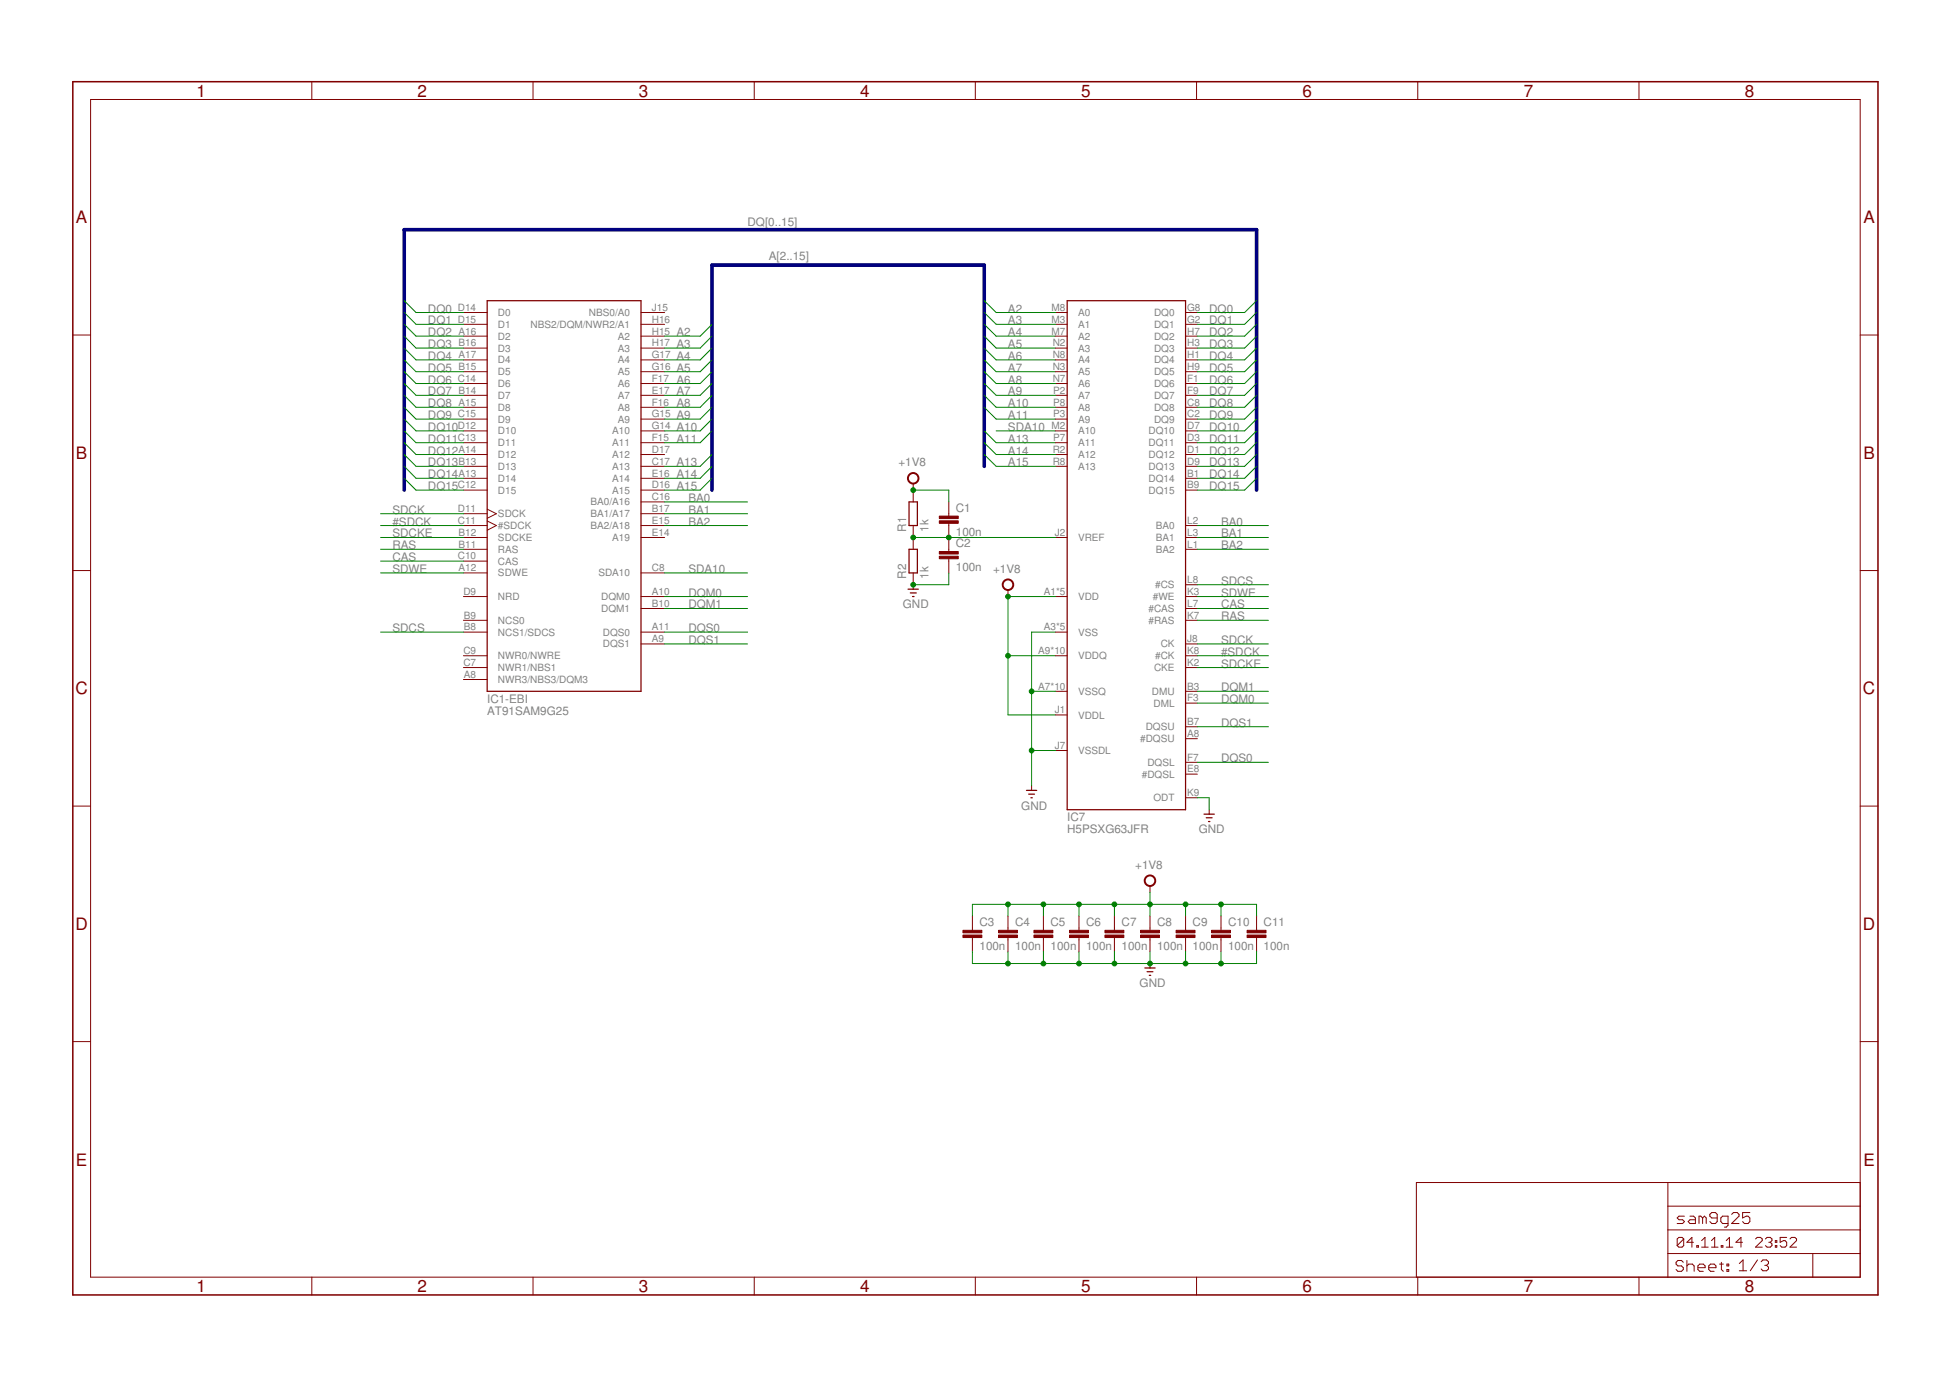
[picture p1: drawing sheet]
<svg xmlns="http://www.w3.org/2000/svg" width="297mm" height="210mm" viewBox="0 0 297 210" stroke-linecap="round" stroke-linejoin="round" font-family="sans-serif">
<g fill="none" stroke="#800000" stroke-width=".15">
<path d="M13.8 15.2h269.6v179.3h-269.6zM47.5 12.4v2.8M81.2 12.4v2.8M114.9 12.4v2.8M148.6 12.4v2.8M182.3 12.4v2.8M216 12.4v2.8M249.7 12.4v2.8M11.1 51h2.7M70.6 49.4h3.6M70.6 47.6h3.6M70.6 51.2h3.6"/>
<path d="M70.6 53h3.6M70.6 54.8h3.6M70.6 56.6h3.6M70.6 58.4h3.6M97.6 49.4h3.6M97.6 47.6h3.6M97.6 51.2h3.6M97.6 53h3.6M97.6 54.8h3.6M97.6 56.6h3.6M97.6 58.4h3.6M160.7 49.4h1.9"/>
<path d="M160.7 47.6h1.9M160.7 51.2h1.9M160.7 53h1.9M160.7 54.8h1.9M160.7 56.6h1.9M160.7 58.4h1.9M180.6 49.4h1.8M180.6 47.6h1.8M180.6 51.2h1.8M180.6 53h1.8M180.6 54.8h1.8M180.6 56.6h1.8"/>
<path d="M180.6 58.4h1.8M283.4 51h2.7M70.6 65.6h3.6M70.6 67.4h3.6M70.6 69.2h3.6M70.6 71h3.6M70.6 72.9h3.6M70.6 74.7h3.6M70.6 60.2h3.6M70.6 62h3.6M70.6 63.8h3.6M70.6 78.3h3.6"/>
<path d="M74.2 77.6l1.4 .7-1.4 .7M74.2 79.4l1.4 .7-1.4 .7M97.6 65.6h3.6M97.6 67.4h3.6M97.6 69.2h3.6M97.6 71h3.6M97.6 72.9h3.6M97.6 74.7h3.6M97.6 60.2h3.6M97.6 62h3.6M97.6 63.8h3.6M97.6 78.3h3.6"/>
<path d="M97.6 76.5h3.6M139.1 73.6v2.9M144.5 76.5v2.1M144.5 79.7v4.3M160.7 65.6h1.9M160.7 67.4h1.9M160.7 69.2h1.9M160.7 71h1.9M160.7 60.2h1.9M160.7 62h1.9M160.7 63.8h1.9M180.6 65.6h1.8"/>
<path d="M180.6 67.4h1.8M180.6 69.2h1.8M180.6 71h1.8M180.6 72.9h1.8M180.6 74.7h1.8M180.6 60.2h1.8M180.6 62h1.8M180.6 63.8h1.8M11.1 86.9h2.7M70.6 99.9h3.6M70.6 80.1h3.6M70.6 81.9h3.6"/>
<path d="M70.6 85.5h3.6M70.6 94.5h3.6M70.6 96.3h3.6M70.6 90.9h3.6M70.6 83.7h3.6M70.6 87.3h3.6M97.6 80.1h3.6M97.6 81.9h3.6M97.6 96.3h3.6M97.6 90.9h3.6M97.6 87.3h3.6M97.6 92.7h3.6"/>
<path d="M97.6 98.1h3.6M139.1 80.1v3.6M139.1 87.3v2.4M144.5 85.1v2.2M153.5 89.9v1M160.7 99.9h1.9M160.7 81.9h1.9M160.7 96.3h1.9M160.7 90.9h1.9M180.6 99.9h1.8M180.6 80.1h1.8M180.6 81.9h1.8"/>
<path d="M180.6 94.5h1.8M180.6 90.9h1.8M180.6 83.7h1.8M180.6 92.7h1.8M180.6 98.1h1.8M180.6 89.1h1.8M283.4 86.9h2.7M70.6 101.7h3.6M70.6 103.5h3.6M157.1 119.7v.7M160.7 105.3h1.9M160.7 108.9h1.9"/>
<path d="M160.7 114.3h1.9M180.6 101.7h1.8M180.6 105.3h1.8M180.6 107.1h1.8M180.6 110.7h1.8M180.6 112.5h1.8M180.6 117.9h1.8M180.6 116.1h1.8M11.1 122.8h2.7M148.1 139.6v2.1M153.5 139.6v2.1M158.9 139.6v2.1"/>
<path d="M164.4 139.6v2.1M169.8 139.6v2.1M175.2 134.9v1.1M175.2 139.6v2.1M180.6 139.6v2.1M180.6 121.5h1.8M184.2 123.3v.7M186 139.6v2.1M191.4 139.6v2.1M283.4 122.8h2.7M11.1 158.7h2.7M148.1 142.8v2.2"/>
<path d="M153.5 142.8v2.2M158.9 142.8v2.2M164.4 142.8v2.2M169.8 142.8v2.2M175.2 142.8v2.2M175.2 146.8v.6M180.6 142.8v2.2M186 142.8v2.2M191.4 142.8v2.2M283.4 158.7h2.7M47.5 194.5v2.8M81.2 194.5v2.8"/>
<path d="M114.9 194.5v2.8M148.6 194.5v2.8M182.3 194.5v2.8M216 194.5v2.8M249.7 194.5v2.8M254.1 190.9h29.3M254.1 180.1v14.4M254.1 187.3h29.3M254.1 183.7h29.3M256.4 192.3l-.3-.3h-.5l-.3 .3v.3l.3 .2h.5l.3 .3v.3l-.3 .3h-.5l-.3-.3M256.5 188.7l-.3-.2h-.5l-.2 .2v1M256.5 188.7v1l-.3 .3h-.5l-.2-.3"/>
<path d="M256.5 188.7l-1 1M256.6 185.3h-.8l-.3 .2 .3 .3h.5l.3 .3-.3 .3h-.8M257 192.8l.2-.2h.6l.3 .2v.9M257 192v1.7M257.4 185.3h.6l.3 .2v.9h-.9l-.2-.3 .2-.3h.9M258 189.2h-1l.7-.7v1.5M258.5 189.7h.2v.3h-.2zM258.6 193.1h1.1v-.3l-.2-.2h-.6l-.3 .2v.6l.3 .3h.6M259.2 190h1M259.2 189l.5-.5v1.5M259.4 185.5l-.3-.2h-.3v1.1M259.4 185.5v.9"/>
<path d="M259.4 185.5l.2-.2 .3 .2v.9M260.3 193.1h1.1v-.3l-.3-.2h-.5l-.3 .2v.6l.3 .3h.5M260.7 190h1M260.7 189l.5-.5v1.5M261.6 185.5h-.8l-.3-.2v-.3l.3-.3h.5l.3 .3v1.1l-.3 .3h-.5l-.3-.3M261.9 192.6h.6M262.2 189.7h.2v.3h-.2zM262.2 192.3v1.1l.3 .3M263 190h.9M263 189l.4-.5v1.5M263.1 192.6h.2v.2h-.2zM263.1 193.4h.2v.3h-.2z"/>
<path d="M263.2 186.4h-.8l-.3-.3v-.6l.3-.2h.8v1.3l-.2 .3h-.3M263.8 185l.3-.3h.5l.3 .3v.3l-1.1 1.1h1.1M264.9 192.5l.6-.6v1.7M264.9 193.6h1.2M265.4 189.2h-1l.8-.7v1.5M266.6 184.7h-1.1v.8l.5-.2h.3l.3 .2v.6l-.3 .3h-.6l-.2-.3M267.4 188.7l.3-.2h.5l.2 .2v.3l-1 1h1M267.7 191.9l-1.1 1.7M268.3 192.2l.2-.3h.6l.3 .3v.3l-.3 .2M268.8 192.7h.3M268.9 188.7l.3-.2h.5l.2 .2v.3l-.2 .2M269.1 192.7l.3 .3v.3l-.3 .3h-.6l-.2-.3"/>
<path d="M269.4 189.2h.3M269.7 189.2l.2 .3v.2l-.2 .3h-.5l-.3-.3M270.4 189.7h.3v.3h-.3zM270.4 189h.3v.2h-.3zM272.2 188.5h-1v.7l.5-.2h.2l.3 .2v.5l-.3 .3h-.5l-.2-.3M272.7 188.7l.2-.2h.5l.3 .2v.3l-1 1h1M276.1 190.9v3.6M283.4 180.1h-67.6v14.4"/>
</g>
<path d="M11.1 12.4h275v184.9h-275z" fill="none" stroke="#800000" stroke-width=".23"/>
<g fill="none" stroke="#800000" stroke-width=".19">
<path d="M74.2 45.8h23.4v59.5h-23.4zM162.6 45.8h18v77.5h-18zM138.5 76.5h1.2v3.6h-1.2zM138.3 89.7h1.6M138.5 83.7h1.2v3.6h-1.2zM138.7 90.3h.9M139 90.9h.2M156.4 120.4h1.5M156.7 121h.9M157 121.5h.2M183.4 124h1.6M183.7 124.6h.9"/>
<path d="M184.1 125.1h.2M174.4 147.4h1.6M174.7 148h.9M175.1 148.6h.2"/>
</g>
<g fill="none" stroke="#800000" stroke-width=".3">
<circle cx="139.1" cy="72.9" r=".8"/>
<circle cx="153.5" cy="89.1" r=".8"/>
<circle cx="175.2" cy="134.2" r=".8"/>
</g>
<g fill="#800000" stroke="#800000" stroke-width=".15">
<path d="M190 142.4h2.8v.4h-2.8z"/>
<path d="M190 141.7h2.8v.4h-2.8z"/>
<path d="M184.6 142.4h2.8v.4h-2.8z"/>
<path d="M184.6 141.7h2.8v.4h-2.8z"/>
<path d="M179.2 142.4h2.8v.4h-2.8z"/>
<path d="M179.2 141.7h2.8v.4h-2.8z"/>
<path d="M173.7 142.4h2.9v.4h-2.9z"/>
<path d="M173.7 141.7h2.9v.4h-2.9z"/>
<path d="M168.3 142.4h2.9v.4h-2.9z"/>
<path d="M168.3 141.7h2.9v.4h-2.9z"/>
<path d="M162.9 142.4h2.9v.4h-2.9z"/>
<path d="M162.9 141.7h2.9v.4h-2.9z"/>
<path d="M157.5 142.4h2.9v.4h-2.9z"/>
<path d="M157.5 141.7h2.9v.4h-2.9z"/>
<path d="M152.1 142.4h2.9v.4h-2.9z"/>
<path d="M152.1 141.7h2.9v.4h-2.9z"/>
<path d="M146.7 142.4h2.9v.4h-2.9z"/>
<path d="M146.7 141.7h2.9v.4h-2.9z"/>
<path d="M143.1 79.3h2.9v.4h-2.9z"/>
<path d="M143.1 78.6h2.9v.4h-2.9z"/>
<path d="M143.1 84.7h2.9v.4h-2.9z"/>
<path d="M143.1 84h2.9v.4h-2.9z"/>
</g>
<path d="M61.6 74.7v-39.7h129.8v39.7M149.9 71v-30.6h-41.4v34.3" fill="none" stroke="#000080" stroke-width=".55"/>
<g fill="none" stroke="#008000" stroke-width=".15">
<path d="M61.6 45.8l1.8 1.8h7.2M61.6 47.6l1.8 1.8h7.2M61.6 49.4l1.8 1.8h7.2M61.6 51.2l1.8 1.8h7.2M61.6 53l1.8 1.8h7.2M61.6 54.8l1.8 1.8h7.2M61.6 56.6l1.8 1.8h7.2M61.6 58.4l1.8 1.8h7.2M108.5 49.4l-1.8 1.8h-5.5M108.5 51.2l-1.8 1.8h-5.5M108.5 53l-1.8 1.8h-5.5M108.5 54.8l-1.8 1.8h-5.5"/>
<path d="M108.5 56.6l-1.8 1.8h-5.5M108.5 58.4l-1.8 1.8h-5.5M149.9 45.8l1.8 1.8h9M149.9 47.6l1.8 1.8h9M149.9 49.4l1.8 1.8h9M149.9 51.2l1.8 1.8h9M149.9 53l1.8 1.8h9M149.9 54.8l1.8 1.8h9M149.9 56.6l1.8 1.8h9M149.9 58.4l1.8 1.8h9M191.4 45.8l-1.8 1.8h-7.2M191.4 47.6l-1.8 1.8h-7.2"/>
<path d="M191.4 49.4l-1.8 1.8h-7.2M191.4 51.2l-1.8 1.8h-7.2M191.4 53l-1.8 1.8h-7.2M191.4 54.8l-1.8 1.8h-7.2M191.4 56.6l-1.8 1.8h-7.2M191.4 58.4l-1.8 1.8h-7.2M58 78.3h12.6M61.6 60.2l1.8 1.8h7.2M61.6 62l1.8 1.8h7.2M61.6 63.8l1.8 1.8h7.2M61.6 65.6l1.8 1.8h7.2M61.6 67.4l1.8 1.8h7.2"/>
<path d="M61.6 69.2l1.8 1.8h7.2M61.6 71l1.8 1.9h7.2M61.6 72.9l1.8 1.8h7.2M101.2 76.5h12.7M101.2 78.3h12.7M108.5 60.2l-1.8 1.8h-5.5M108.5 62l-1.8 1.8h-5.5M108.5 63.8l-1.8 1.8h-5.5M108.5 65.6l-1.8 1.8h-5.5M108.5 69.2l-1.8 1.8h-5.5M108.5 71l-1.8 1.9h-5.5M108.5 72.9l-1.8 1.8h-5.5"/>
<path d="M139.1 74.7h5.4v1.8M149.9 60.2l1.8 1.8h9M149.9 62l1.8 1.8h9M149.9 65.6l1.8 1.8h9M149.9 67.4l1.8 1.8h9M149.9 69.2l1.8 1.8h9M151.7 65.6h9M191.4 60.2l-1.8 1.8h-7.2M191.4 62l-1.8 1.8h-7.2M191.4 63.8l-1.8 1.8h-7.2M191.4 65.6l-1.8 1.8h-7.2M191.4 67.4l-1.8 1.8h-7.2"/>
<path d="M191.4 69.2l-1.8 1.8h-7.2M191.4 71l-1.8 1.9h-7.2M191.4 72.9l-1.8 1.8h-7.2M58 80.1h12.6M58 81.9h12.6M58 83.7h12.6M58 87.3h12.6M58 96.3h12.6M58 85.5h12.6M101.2 80.1h12.7M101.2 87.3h12.7M101.2 90.9h12.7"/>
<path d="M101.2 92.7h12.7M101.2 96.3h12.7M101.2 98.1h12.7M139.1 81.9h21.6M144.5 87.3v1.8h-5.4M153.5 99.9h7.2M160.7 90.9h-7.2v18h7.2M160.7 96.3h-3.6v23.4M182.4 80.1h10.8M182.4 81.9h10.8M182.4 83.7h10.8M182.4 90.9h10.8"/>
<path d="M182.4 92.7h10.8M182.4 98.1h10.8M182.4 99.9h10.8M182.4 94.5h10.8M182.4 89.1h10.8M157.1 105.3h3.6M157.1 114.3h3.6M182.4 107.1h10.8M182.4 105.3h10.8M182.4 116.1h10.8M182.4 110.7h10.8M182.4 101.7h10.8"/>
<path d="M148.1 139.6v-1.8h43.3v1.8M153.5 137.8v1.8M158.9 137.8v1.8M164.4 137.8v1.8M169.8 137.8v1.8M175.2 136v3.6M180.6 137.8v1.8M182.4 121.5h1.8v1.8M186 137.8v1.8M148.1 145v1.8h43.3v-1.8M153.5 145v1.8M158.9 145v1.8"/>
<path d="M164.4 145v1.8M169.8 145v1.8M175.2 145v1.8M180.6 145v1.8M186 145v1.8"/>
</g>
<g fill="#008000" stroke="#008000" stroke-width=".15">
<circle cx="157.1" cy="114.3" r=".36"/>
<circle cx="157.1" cy="105.3" r=".36"/>
<circle cx="175.2" cy="146.8" r=".36"/>
<circle cx="169.8" cy="146.8" r=".36"/>
<circle cx="164.4" cy="146.8" r=".36"/>
<circle cx="158.9" cy="146.8" r=".36"/>
<circle cx="186" cy="146.8" r=".36"/>
<circle cx="180.6" cy="146.8" r=".36"/>
<circle cx="153.5" cy="146.8" r=".36"/>
<circle cx="139.1" cy="89.1" r=".36"/>
<circle cx="153.5" cy="99.9" r=".36"/>
<circle cx="153.5" cy="90.9" r=".36"/>
<circle cx="175.2" cy="137.8" r=".36"/>
<circle cx="158.9" cy="137.8" r=".36"/>
<circle cx="164.4" cy="137.8" r=".36"/>
<circle cx="169.8" cy="137.8" r=".36"/>
<circle cx="186" cy="137.8" r=".36"/>
<circle cx="180.6" cy="137.8" r=".36"/>
<circle cx="153.5" cy="137.8" r=".36"/>
<circle cx="139.1" cy="74.7" r=".36"/>
<circle cx="139.1" cy="81.9" r=".36"/>
<circle cx="144.5" cy="81.9" r=".36"/>
</g>
<g font-size="2.6" fill="#800000">
<text x="29.9" y="14.7">1</text>
<text x="63.6" y="14.7">2</text>
<text x="97.3" y="14.7">3</text>
<text x="131" y="14.7">4</text>
<text x="164.7" y="14.7">5</text>
<text x="198.4" y="14.7">6</text>
<text x="232.1" y="14.7">7</text>
<text x="265.8" y="14.7">8</text>
<text x="11.6" y="34">A</text>
<text x="283.8" y="34">A</text>
<text x="11.6" y="69.9">B</text>
<text x="283.8" y="69.9">B</text>
<text x="11.5" y="105.8">C</text>
<text x="283.8" y="105.8">C</text>
<text x="11.5" y="141.7">D</text>
<text x="283.8" y="141.7">D</text>
<text x="11.6" y="177.5">E</text>
<text x="283.8" y="177.5">E</text>
<text x="29.9" y="196.8">1</text>
<text x="63.6" y="196.8">2</text>
<text x="97.3" y="196.8">3</text>
<text x="131" y="196.8">4</text>
<text x="164.7" y="196.8">5</text>
<text x="198.4" y="196.8">6</text>
<text x="232.1" y="196.8">7</text>
<text x="265.8" y="196.8">8</text>
</g>
<g font-size="1.8" fill="#808080">
<text x="113.9" y="34.4">DQ[0..15]</text>
<text x="117.1" y="39.7">A[2..15]</text>
<text x="65.2" y="47.6">DQ0</text>
<text x="153.5" y="47.6">A2</text>
<text x="184.2" y="47.6">DQ0</text>
<text x="65.2" y="49.4">DQ1</text>
<text x="65.2" y="51.2">DQ2</text>
<text x="65.2" y="53">DQ3</text>
<text x="103" y="51.2">A2</text>
<text x="103" y="53">A3</text>
<text x="153.5" y="49.4">A3</text>
<text x="153.5" y="51.2">A4</text>
<text x="153.5" y="53">A5</text>
<text x="184.2" y="49.4">DQ1</text>
<text x="184.2" y="51.2">DQ2</text>
<text x="184.2" y="53">DQ3</text>
<text x="65.2" y="54.8">DQ4</text>
<text x="65.2" y="56.6">DQ5</text>
<text x="65.2" y="58.4">DQ6</text>
<text x="103" y="54.8">A4</text>
<text x="103" y="56.6">A5</text>
<text x="103" y="58.4">A6</text>
<text x="153.5" y="54.8">A6</text>
<text x="153.5" y="56.6">A7</text>
<text x="153.5" y="58.4">A8</text>
<text x="184.2" y="54.8">DQ4</text>
<text x="184.2" y="56.6">DQ5</text>
<text x="184.2" y="58.4">DQ6</text>
<text x="65.2" y="60.2">DQ7</text>
<text x="65.2" y="62">DQ8</text>
<text x="65.2" y="63.8">DQ9</text>
<text x="65.2" y="65.6">DQ10</text>
<text x="103" y="60.2">A7</text>
<text x="103" y="62">A8</text>
<text x="103" y="63.8">A9</text>
<text x="103" y="65.6">A10</text>
<text x="153.5" y="60.2">A9</text>
<text x="153.5" y="62">A10</text>
<text x="153.5" y="63.8">A11</text>
<text x="153.5" y="65.6">SDA10</text>
<text x="184.2" y="60.2">DQ7</text>
<text x="184.2" y="62">DQ8</text>
<text x="184.2" y="63.8">DQ9</text>
<text x="184.2" y="65.6">DQ10</text>
<text x="65.2" y="67.4">DQ11</text>
<text x="65.2" y="69.2">DQ12</text>
<text x="65.2" y="71">DQ13</text>
<text x="103" y="67.4">A11</text>
<text x="103" y="71">A13</text>
<text x="136.9" y="71">+1V8</text>
<text x="153.5" y="67.4">A13</text>
<text x="153.5" y="69.2">A14</text>
<text x="153.5" y="71">A15</text>
<text x="184.2" y="67.4">DQ11</text>
<text x="184.2" y="69.2">DQ12</text>
<text x="184.2" y="71">DQ13</text>
<text x="65.2" y="72.8">DQ14</text>
<text x="65.2" y="74.7">DQ15</text>
<text x="103" y="72.8">A14</text>
<text x="103" y="74.7">A15</text>
<text x="104.9" y="76.5">BA0</text>
<text x="145.6" y="78">C1</text>
<text x="184.2" y="72.8">DQ14</text>
<text x="184.2" y="74.7">DQ15</text>
<text x="59.8" y="78.3">SDCK</text>
<text x="59.8" y="80.1">#SDCK</text>
<text x="59.8" y="81.9">SDCKE</text>
<text x="59.8" y="83.7">RAS</text>
<text x="104.9" y="78.3">BA1</text>
<text x="104.9" y="80.1">BA2</text>
<text x="138" y="81" transform="rotate(-90 138 81)">R1</text>
<text x="141.5" y="81" transform="rotate(-90 141.5 81)">1k</text>
<text x="145.6" y="81.6">100n</text>
<text x="145.6" y="83.4">C2</text>
<text x="186" y="80.1">BA0</text>
<text x="186" y="81.9">BA1</text>
<text x="186" y="83.7">BA2</text>
<text x="59.8" y="85.5">CAS</text>
<text x="59.8" y="87.3">SDWE</text>
<text x="104.9" y="87.3">SDA10</text>
<text x="138" y="88.2" transform="rotate(-90 138 88.2)">R2</text>
<text x="141.5" y="88.2" transform="rotate(-90 141.5 88.2)">1k</text>
<text x="145.6" y="87">100n</text>
<text x="151.3" y="87.3">+1V8</text>
<text x="186" y="89.1">SDCS</text>
<text x="104.9" y="90.9">DQM0</text>
<text x="104.9" y="92.7">DQM1</text>
<text x="137.5" y="92.7">GND</text>
<text x="186" y="94.5">RAS</text>
<text x="186" y="92.7">CAS</text>
<text x="186" y="90.9">SDWE</text>
<text x="59.8" y="96.3">SDCS</text>
<text x="104.9" y="96.3">DQS0</text>
<text x="104.9" y="98.1">DQS1</text>
<text x="186" y="98.1">SDCK</text>
<text x="186" y="99.9">#SDCK</text>
<text x="186" y="101.7">SDCKE</text>
<text x="74.2" y="107.1">IC1-EBI</text>
<text x="186" y="107.1">DQM0</text>
<text x="186" y="105.3">DQM1</text>
<text x="74.2" y="108.9">AT91SAM9G25</text>
<text x="186" y="110.7">DQS1</text>
<text x="186" y="116.1">DQS0</text>
<text x="155.6" y="123.3">GND</text>
<text x="162.6" y="125.1">IC7</text>
<text x="162.6" y="126.9">H5PSXG63JFR</text>
<text x="182.6" y="126.9">GND</text>
<text x="172.9" y="132.3">+1V8</text>
<text x="149.2" y="141.1">C3</text>
<text x="154.6" y="141.1">C4</text>
<text x="160" y="141.1">C5</text>
<text x="165.4" y="141.1">C6</text>
<text x="170.8" y="141.1">C7</text>
<text x="176.3" y="141.1">C8</text>
<text x="181.7" y="141.1">C9</text>
<text x="187.1" y="141.1">C10</text>
<text x="192.5" y="141.1">C11</text>
<text x="149.2" y="144.7">100n</text>
<text x="154.6" y="144.7">100n</text>
<text x="160" y="144.7">100n</text>
<text x="165.4" y="144.7">100n</text>
<text x="170.8" y="144.7">100n</text>
<text x="176.3" y="144.7">100n</text>
<text x="181.7" y="144.7">100n</text>
<text x="187.1" y="144.7">100n</text>
<text x="192.5" y="144.7">100n</text>
<text x="173.6" y="150.4">GND</text>
</g>
<g font-size="1.5" fill="#808080">
<text x="69.7" y="47.4">D14</text>
<text x="99.3" y="47.4">J15</text>
<text x="160.2" y="47.4">M8</text>
<text x="180.8" y="47.4">G8</text>
<text x="69.7" y="49.2">D15</text>
<text x="69.8" y="51">A16</text>
<text x="69.8" y="52.8">B16</text>
<text x="75.9" y="48.1">D0</text>
<text x="75.9" y="49.9">D1</text>
<text x="75.9" y="51.8">D2</text>
<text x="75.9" y="53.6">D3</text>
<text x="80.8" y="49.9">NBS2/DQM/NWR2/A1</text>
<text x="89.7" y="48.1">NBS0/A0</text>
<text x="94.1" y="51.8">A2</text>
<text x="94.1" y="53.6">A3</text>
<text x="99.3" y="49.2">H16</text>
<text x="99.3" y="51">H15</text>
<text x="99.3" y="52.8">H17</text>
<text x="160.2" y="49.2">M3</text>
<text x="160.2" y="51">M7</text>
<text x="160.4" y="52.8">N2</text>
<text x="164.2" y="48.1">A0</text>
<text x="164.2" y="49.9">A1</text>
<text x="164.2" y="51.8">A2</text>
<text x="164.2" y="53.6">A3</text>
<text x="175.8" y="48.1">DQ0</text>
<text x="175.8" y="49.9">DQ1</text>
<text x="175.8" y="51.8">DQ2</text>
<text x="175.8" y="53.6">DQ3</text>
<text x="180.8" y="49.2">G2</text>
<text x="180.8" y="51">H7</text>
<text x="180.8" y="52.8">H3</text>
<text x="69.7" y="58.2">C14</text>
<text x="69.8" y="54.6">A17</text>
<text x="69.8" y="56.4">B15</text>
<text x="69.8" y="60">B14</text>
<text x="75.9" y="55.4">D4</text>
<text x="75.9" y="57.2">D5</text>
<text x="75.9" y="59">D6</text>
<text x="94.1" y="55.4">A4</text>
<text x="94.1" y="57.2">A5</text>
<text x="94.1" y="59">A6</text>
<text x="99.3" y="54.6">G17</text>
<text x="99.3" y="56.4">G16</text>
<text x="99.3" y="58.2">F17</text>
<text x="99.3" y="60">E17</text>
<text x="160.4" y="54.6">N8</text>
<text x="160.4" y="56.4">N3</text>
<text x="160.4" y="58.2">N7</text>
<text x="160.4" y="60">P2</text>
<text x="164.2" y="55.4">A4</text>
<text x="164.2" y="57.2">A5</text>
<text x="164.2" y="59">A6</text>
<text x="175.8" y="55.4">DQ4</text>
<text x="175.8" y="57.2">DQ5</text>
<text x="175.8" y="59">DQ6</text>
<text x="180.8" y="54.6">H1</text>
<text x="180.8" y="56.4">H9</text>
<text x="180.8" y="58.2">F1</text>
<text x="180.8" y="60">F9</text>
<text x="69.7" y="65.4">D12</text>
<text x="69.7" y="63.6">C15</text>
<text x="69.8" y="61.8">A15</text>
<text x="75.9" y="60.8">D7</text>
<text x="75.9" y="62.6">D8</text>
<text x="75.9" y="64.4">D9</text>
<text x="94.1" y="60.8">A7</text>
<text x="94.1" y="62.6">A8</text>
<text x="94.1" y="64.4">A9</text>
<text x="99.3" y="65.4">G14</text>
<text x="99.3" y="61.8">F16</text>
<text x="99.3" y="63.6">G15</text>
<text x="160.2" y="65.4">M2</text>
<text x="160.4" y="61.8">P8</text>
<text x="160.4" y="63.6">P3</text>
<text x="164.2" y="60.8">A7</text>
<text x="164.2" y="62.6">A8</text>
<text x="164.2" y="64.4">A9</text>
<text x="175.8" y="60.8">DQ7</text>
<text x="175.8" y="62.6">DQ8</text>
<text x="175.8" y="64.4">DQ9</text>
<text x="180.8" y="61.8">C8</text>
<text x="180.8" y="63.6">C2</text>
<text x="180.8" y="65.4">D7</text>
<text x="69.7" y="67.2">C13</text>
<text x="69.8" y="69">A14</text>
<text x="69.8" y="70.8">B13</text>
<text x="75.9" y="66.2">D10</text>
<text x="75.9" y="68">D11</text>
<text x="75.9" y="69.8">D12</text>
<text x="75.9" y="71.6">D13</text>
<text x="93.3" y="66.2">A10</text>
<text x="93.3" y="68">A11</text>
<text x="93.3" y="69.8">A12</text>
<text x="93.3" y="71.6">A13</text>
<text x="99.3" y="67.2">F15</text>
<text x="99.3" y="69">D17</text>
<text x="99.3" y="70.8">C17</text>
<text x="160.4" y="69">R2</text>
<text x="160.4" y="70.8">R8</text>
<text x="160.4" y="67.2">P7</text>
<text x="164.2" y="66.2">A10</text>
<text x="164.2" y="68">A11</text>
<text x="164.2" y="69.8">A12</text>
<text x="164.2" y="71.6">A13</text>
<text x="174.9" y="66.2">DQ10</text>
<text x="174.9" y="68">DQ11</text>
<text x="174.9" y="69.8">DQ12</text>
<text x="174.9" y="71.6">DQ13</text>
<text x="180.8" y="67.2">D3</text>
<text x="180.8" y="69">D1</text>
<text x="180.8" y="70.8">D9</text>
<text x="69.7" y="74.4">C12</text>
<text x="69.8" y="72.6">A13</text>
<text x="75.9" y="73.4">D14</text>
<text x="75.9" y="75.2">D15</text>
<text x="90" y="77">BA0/A16</text>
<text x="93.3" y="73.4">A14</text>
<text x="93.3" y="75.2">A15</text>
<text x="99.3" y="72.6">E16</text>
<text x="99.3" y="74.4">D16</text>
<text x="99.3" y="76.2">C16</text>
<text x="174.9" y="73.4">DQ14</text>
<text x="174.9" y="75.2">DQ15</text>
<text x="180.8" y="72.6">B1</text>
<text x="180.8" y="74.4">B9</text>
<text x="69.7" y="78">D11</text>
<text x="69.7" y="79.8">C11</text>
<text x="69.8" y="83.4">B11</text>
<text x="69.8" y="81.6">B12</text>
<text x="75.9" y="78.8">SDCK</text>
<text x="75.9" y="82.4">SDCKE</text>
<text x="75.9" y="80.6">#SDCK</text>
<text x="90" y="78.8">BA1/A17</text>
<text x="90" y="80.6">BA2/A18</text>
<text x="93.3" y="82.4">A19</text>
<text x="99.3" y="78">B17</text>
<text x="99.3" y="79.8">E15</text>
<text x="99.3" y="81.6">E14</text>
<text x="160.7" y="81.6">J2</text>
<text x="164.2" y="82.4">VREF</text>
<text x="176" y="80.6">BA0</text>
<text x="176" y="82.4">BA1</text>
<text x="180.8" y="79.8">L2</text>
<text x="180.8" y="81.6">L3</text>
<text x="180.8" y="83.4">L1</text>
<text x="69.7" y="85.2">C10</text>
<text x="69.8" y="87">A12</text>
<text x="75.9" y="86">CAS</text>
<text x="75.9" y="84.2">RAS</text>
<text x="75.9" y="87.8">SDWE</text>
<text x="91.2" y="87.8">SDA10</text>
<text x="99.3" y="87">C8</text>
<text x="176" y="89.6">#CS</text>
<text x="176" y="84.2">BA2</text>
<text x="180.8" y="88.8">L8</text>
<text x="70.6" y="90.6">D9</text>
<text x="70.7" y="94.2">B9</text>
<text x="75.9" y="95">NCS0</text>
<text x="75.9" y="91.4">NRD</text>
<text x="91.6" y="91.4">DQM0</text>
<text x="91.6" y="93.2">DQM1</text>
<text x="99.3" y="90.6">A10</text>
<text x="99.3" y="92.4">B10</text>
<text x="159" y="90.6">A1*5</text>
<text x="164.2" y="91.4">VDD</text>
<text x="174.9" y="93.2">#CAS</text>
<text x="174.9" y="95">#RAS</text>
<text x="175.6" y="91.4">#WE</text>
<text x="180.8" y="90.6">K3</text>
<text x="180.8" y="92.4">L7</text>
<text x="180.8" y="94.2">K7</text>
<text x="70.6" y="99.6">C9</text>
<text x="70.6" y="101.4">C7</text>
<text x="70.7" y="96">B8</text>
<text x="75.9" y="100.4">NWR0/NWRE</text>
<text x="75.9" y="96.8">NCS1/SDCS</text>
<text x="91.8" y="96.8">DQS0</text>
<text x="91.8" y="98.6">DQS1</text>
<text x="99.3" y="96">A11</text>
<text x="99.3" y="97.8">A9</text>
<text x="158.2" y="99.6">A9*10</text>
<text x="159" y="96">A3*5</text>
<text x="164.2" y="100.4">VDDQ</text>
<text x="164.2" y="96.8">VSS</text>
<text x="176" y="100.4">#CK</text>
<text x="176.8" y="98.6">CK</text>
<text x="180.8" y="97.8">J8</text>
<text x="180.8" y="99.6">K8</text>
<text x="180.8" y="101.4">K2</text>
<text x="70.7" y="103.2">A8</text>
<text x="75.9" y="102.2">NWR1/NBS1</text>
<text x="75.9" y="104">NWR3/NBS3/DQM3</text>
<text x="158.2" y="105">A7*10</text>
<text x="164.2" y="105.8">VSSQ</text>
<text x="175.5" y="105.8">DMU</text>
<text x="175.7" y="107.6">DML</text>
<text x="175.8" y="102.2">CKE</text>
<text x="180.8" y="105">B3</text>
<text x="180.8" y="106.9">F3</text>
<text x="160.7" y="108.7">J1</text>
<text x="164.2" y="109.4">VDDL</text>
<text x="173.7" y="113.1">#DQSU</text>
<text x="174.5" y="111.2">DQSU</text>
<text x="180.8" y="110.5">B7</text>
<text x="180.8" y="112.3">A8</text>
<text x="160.7" y="114.1">J7</text>
<text x="164.2" y="114.9">VSSDL</text>
<text x="173.9" y="118.5">#DQSL</text>
<text x="174.8" y="116.7">DQSL</text>
<text x="180.8" y="117.7">E8</text>
<text x="180.8" y="115.9">F7</text>
<text x="175.7" y="122.1">ODT</text>
<text x="180.8" y="121.3">K9</text>
</g>
</svg>
